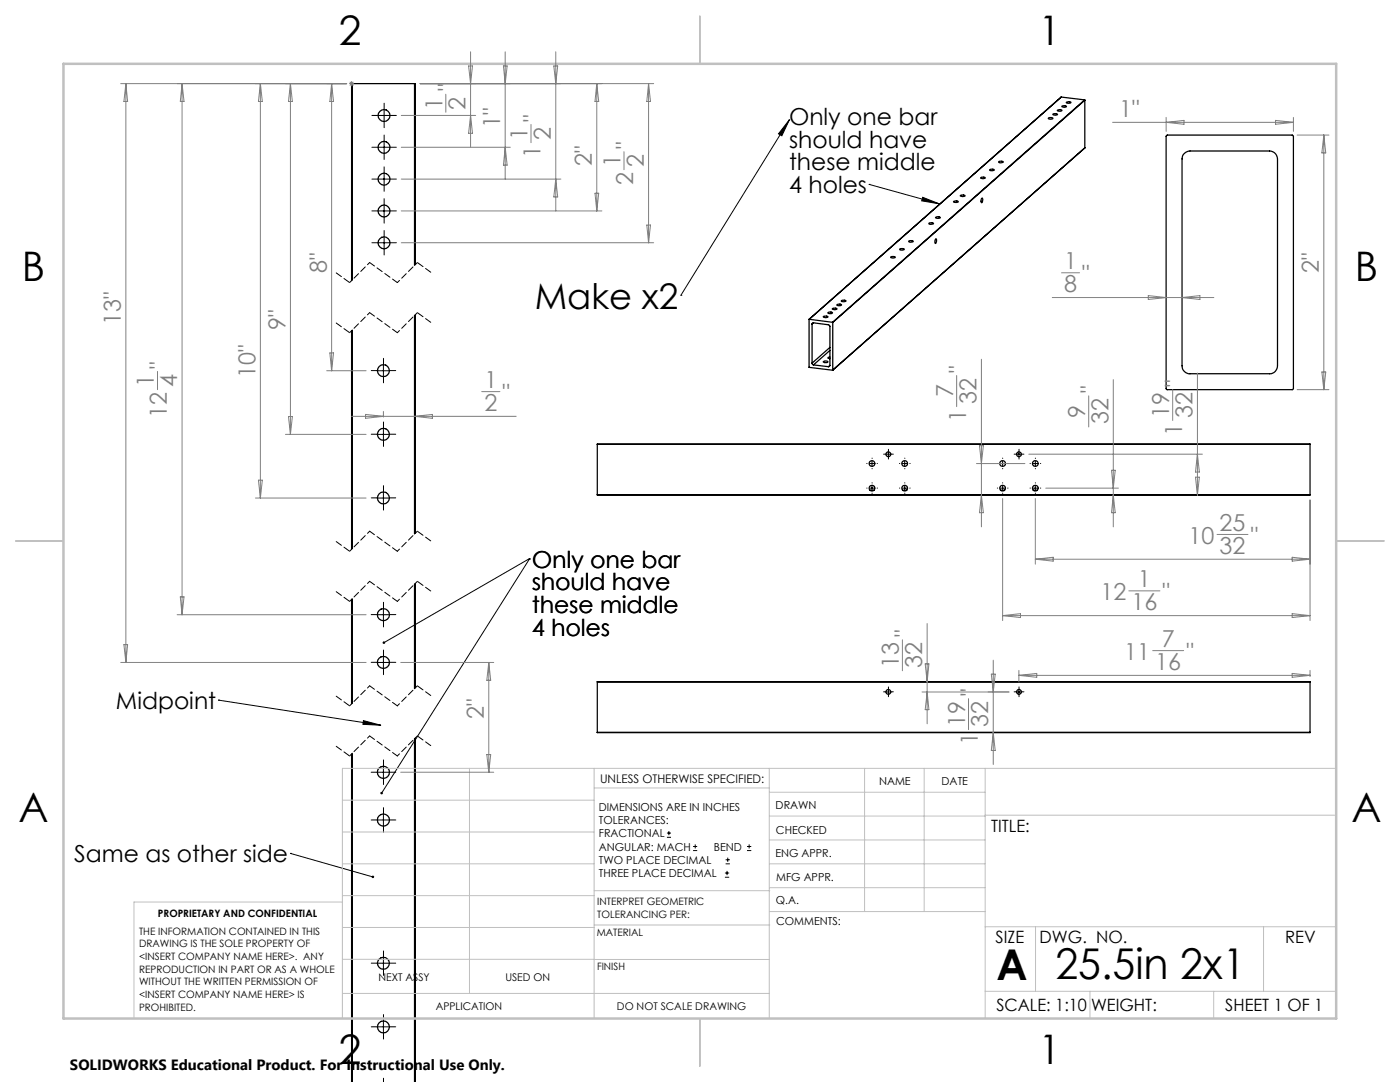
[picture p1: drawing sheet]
<svg xmlns="http://www.w3.org/2000/svg" width="279mm" height="216mm" viewBox="0 0 279 216" stroke-linecap="round" stroke-linejoin="round" font-family="sans-serif">
<g fill="none" stroke="#000" stroke-width=".25">
<path d="M70.3 16.7h-.1v39.3M70.3 16.7v39.2M70.3 16.7h12.4M82.7 16.7h.2v36.1M82.7 16.7v36.3M211.8 19.4h.1M211.8 19.4l-50.3 44.3M211.8 19.4l4.7 .5M216.5 19.9v.1M216.5 19.9l-50.3 44.4M191.6 39.1l.1-.1a.64 .64 0 0 1 .9 .1l-.5 .1zM195.7 35.5a.61 .61 0 0 1 .9 .1 .71 .71 0 0 1-.9-.1z"/>
<path d="M195.9 39.6l.1-.1a.57 .57 0 0 1-.1 1l-.1-.2zM197.5 33.9a.61 .61 0 0 1 .9 .1 .71 .71 0 0 1-.9-.1zM199.3 32.3a.61 .61 0 0 1 .9 .1 .58 .58 0 0 1-.9-.1zM209.2 23.6a.61 .61 0 0 1 .9 .1 .61 .61 0 0 1-.9-.1zM210.1 22.8a.64 .64 0 0 1 .9 .1 .74 .74 0 0 1-.9-.1zM211 22a.61 .61 0 0 1 .9 .1 .61 .61 0 0 1-.9-.1zM211.9 21.2a.64 .64 0 0 1 .9 .1 .74 .74 0 0 1-.9-.1zM212.8 20.4a.71 .71 0 0 1 .9 .1 .61 .61 0 0 1-.9-.1zM216.5 29.5h.1M216.5 29.5l-50.3 44.4M216.5 20l-50.3 44.3M216.5 20v9.5"/>
<path d="M232.8 27.1l.2-.1h24.9l.2 .2v50.4l-.1 .2h-25.1l-.2-.2zM236.4 30.6l.5-.3 .6-.2h15.9a1.63 1.63 0 0 1 1.6 1.6v41.3a1.57 1.57 0 0 1-1.6 1.6h-15.9a1.57 1.57 0 0 1-1.6-1.6v-41.3l.1-.6zM177.7 51.3h.1a.61 .61 0 0 1 .8 .1l-.4 .1zM179.5 49.7h.1a.61 .61 0 0 1 .8 .1l-.4 .1zM181.3 48.2l.1-.1a.61 .61 0 0 1 .8 .1l-.6 .1zM185.3 44.6h.1a.64 .64 0 0 1 .9 .1l-.6 .1zM186.7 43.4a.64 .64 0 0 1 .9 .1 .64 .64 0 0 1-.9-.1zM186.8 47.7v-.1a.78 .78 0 0 1-.1 1l-.1-.5zM190.3 40.2a.74 .74 0 0 1 .9 .1 .64 .64 0 0 1-.9-.1zM70.2 66v43.6M70.3 65.9v43.6M82.7 62.9v43.6"/>
<path d="M82.9 62.8v43.6M162.1 72.5l.2 .3M162.1 64.7v7.8M162.3 64.4l3.1 .4 .2 .2v7.9M162.3 64.4l-.2 .3M162.3 72.8l3 .4M164.3 63.1a.61 .61 0 0 1 .9 .2 .65 .65 0 0 1-.9-.2zM164.3 72.1a.58 .58 0 0 1 .9 .1 .61 .61 0 0 1-.9-.1zM165.2 62.4a.61 .61 0 0 1 .9 .1 .61 .61 0 0 1-.9-.1zM165.6 72.9l-.3 .3M165.6 71.3l-.4 .1 .4 .2M165.6 69.3l-3.5 3.2"/>
<path d="M165.6 69.9l-3.3 2.9M166.1 61.6a.58 .58 0 0 1 .9 .1l-.4 .1zM166.2 64.3l-4.7-.6v9.6l4.7 .6v-9.6M166.2 64.3h.1M167 60.8a.61 .61 0 0 1 .9 .1 .58 .58 0 0 1-.9-.1zM167.9 60a.61 .61 0 0 1 .9 .1 .71 .71 0 0 1-.9-.1zM119.2 98.7h142.2M119.2 88.7h142.2M119.2 88.7v10M173.6 97.8h.8M180.2 97.8h.8M199.7 97.8h.8"/>
<path d="M206.2 97.8h.8M261.4 88.7v10M70.2 119.6v20.8M70.3 119.5v20.8M82.7 116.6v20.8M82.9 116.4v20.9M119.2 136.1h142.2M119.2 136.1v10M261.4 136.1v10M70.2 150.5v65.4M70.3 150.3v65.6M82.7 147.4v68.5"/>
<path d="M82.9 147.3v68.6M119.2 146.1h142.2"/>
<circle cx="76.7" cy="35.8" r="1.19"/>
<circle cx="76.7" cy="29.4" r="1.19"/>
<circle cx="76.7" cy="23.1" r="1.19"/>
<circle cx="76.6" cy="42.1" r="1.19"/>
<circle cx="76.6" cy="48.5" r="1.19"/>
<circle cx="76.5" cy="74" r="1.2"/>
<circle cx="76.5" cy="86.7" r="1.2"/>
<circle cx="76.5" cy="99.4" r="1.2"/>
<circle cx="174" cy="92.5" r=".58"/>
<circle cx="174" cy="97.4" r=".56"/>
<circle cx="177.3" cy="90.6" r=".48"/>
<circle cx="180.5" cy="92.5" r=".58"/>
<circle cx="180.6" cy="97.4" r=".56"/>
<circle cx="200.1" cy="92.5" r=".58"/>
<circle cx="200.1" cy="97.4" r=".57"/>
<circle cx="203.4" cy="90.6" r=".47"/>
<circle cx="206.6" cy="92.5" r=".58"/>
<circle cx="206.6" cy="97.4" r=".57"/>
<circle cx="76.5" cy="132.2" r="1.2"/>
<circle cx="76.5" cy="122.6" r="1.2"/>
<circle cx="177.3" cy="138.1" r=".48"/>
<circle cx="203.4" cy="138.1" r=".47"/>
<circle cx="76.5" cy="154.1" r="1.2"/>
<circle cx="76.5" cy="163.6" r="1.2"/>
<circle cx="76.5" cy="192.2" r="1.2"/>
<circle cx="76.5" cy="204.9" r="1.2"/>
</g>
<g fill="none" stroke="#000" stroke-width=".2">
<path d="M75.4 23h2.5M75.4 35.7h2.5M75.4 29.4h2.5M76.7 21.8v2.5M76.7 28.2v2.5M76.7 34.5v2.5M157.6 23.9l-1.6 3.2-.6-.4zM157.6 23.9l-21.7 35M173.5 36.8l14 3.9M173.5 36.8h.1M184.1 39.4l3.4 1.3-3.6-.6zM75.4 42.1h2.5"/>
<path d="M75.4 48.4h2.5M76.7 40.9v2.5M76.7 47.2v2.5M135.9 58.9h.1M75.3 74h2.5M76.5 72.7v2.5M75.3 99.4h2.5M75.3 86.7h2.5M76.5 85.4v2.5M76.5 98.1v2.5M173.5 92.5h1M173.5 97.4h1"/>
<path d="M174 92v1M174 96.9v1M176.8 90.6h1M177.3 90.1v1.1M180.1 92.5h.9M180.1 97.4h.9M180.6 92v1M180.6 96.9v1M199.6 92.5h1M199.6 97.4h1M200.1 92v1M200.1 96.9v1"/>
<path d="M202.8 90.6h1M203.3 90.1v1.1M206.1 92.5h1M206.1 97.4h1M206.6 92v1M206.6 96.9v1M105.6 111.5h.1M105.6 111.5l-29 16.7M105.7 111.5h.1M105.7 111.5l-29.5 46.8M43.6 139.7h.1M43.6 139.7l32.4 5"/>
<path d="M75.3 132.2h2.5M75.3 122.7h2.5M76.5 121.4v2.5M76.5 130.9v2.5M176.8 138.1h1M177.3 137.5v1.1M202.8 138.1h1M203.3 137.5v1.1M72.5 143.8l3.5 .9-3.6-.2zM75.3 154.1h2.5M76.5 152.9v2.5M58 170.3l16.4 4.7"/>
<path d="M58 170.3h.1M75.3 163.6h2.5M76.5 162.4v2.5M133.1 167.1h.8M133.1 166.2h.8M133.5 165.8v.9M138.3 169.7h.8M138.3 168.9h.8M138.7 168.5v.8M144.7 175h.8M144.7 174.2h.8M144.8 172.4h.9"/>
<path d="M144.8 171.6h.9M145.1 173.8v.8M145.2 171.1v.9M149.1 169.7h.8M149.1 168.9h.8M149.5 168.5v.8M75.3 192.2h2.5M76.5 191v2.5M75.3 204.9h2.5M76.5 203.7v2.5"/>
</g>
<g fill="none" stroke="#808080" stroke-width=".2">
<path d="M24.1 16.7h45.1M25.1 16.7v115.5M25.1 16.7l.4 3.5h-.8zM36.3 16.7l.4 3.5h-.7zM36.3 16.7v106M52 16.7l.4 3.5h-.8zM52 16.7v82.7M58 16.7l.3 3.5h-.7zM58 16.7v70M66.2 16.7l.4 3.5h-.8zM66.2 16.7v57.3M69.7 16.7h1"/>
<path d="M69.8 16.3l.7 .8M70.2 16.2v1M70.5 16.3l-.7 .8M83.9 16.7h46.6M89 18.8v3.6M93.5 13.2h.8l-.4 3.5zM93.9 10.3v19.1M100.5 13.2h.7l-.4 3.5zM100.8 10.3v25.4M110.5 13.2h.8l-.4 3.5zM110.9 10.3v31.8M119.1 16.7l.4 3.5h-.8z"/>
<path d="M119.1 16.7v25.4M129.4 16.7l.4 3.5h-.7zM129.4 16.7v31.7M80.1 23h14.8M80.1 29.4h21.7M80.1 35.7h31.8M93.9 23l.4 3.6h-.8zM100.8 29.4l.4 3.5h-.7zM106 24.8v3.7M110.9 35.7l.4 3.6h-.8zM118.7 38.6h.8l-.4 3.5zM124.5 30.3v3.6"/>
<path d="M222 24.4h36.1M232.7 23.4v2.8M232.7 24.4l3.6-.4v.8zM254.6 24l3.5 .4-3.5 .4zM258.1 23.4v2.8M258.9 27h6.3M264.2 27v50.8M264.2 27l.4 3.5h-.8zM80.1 42.1h40M80.1 48.4h50.4M129.1 44.9h.7l-.4 3.5zM210 59.4h32.3"/>
<path d="M211.8 54.4h3.6M229.2 59l3.5 .4-3.5 .4zM235.9 59.4l3.6-.4v.8zM31.4 74.1v3.7M65.2 74h7.9M65.8 70.4h.8l-.4 3.6zM96.1 78.1h3.7M190.9 74.9v6.2M195.9 71.7v33.4M217.3 79v6.2M222.2 75.7v29.4M234 77.7v6.2"/>
<path d="M239 74.4v24.4M258.9 77.8h6.3M263.8 74.2h.8l-.4 3.6zM51 99.4h22.1M51.6 95.8h.8l-.4 3.6zM57 86.7h16.1M57.6 83.1h.7l-.3 3.6zM70.2 83.1h32.8M73 82.7l3.5 .4-3.5 .4zM76.5 82.1v1.1M82.7 83.1l3.6-.4v.8zM194.9 92.5h9.6"/>
<path d="M195.5 88.9h.8l-.4 3.6zM195.9 98.8l.4 3.5h-.8zM200.1 99.5v24.3M205.3 90.6h34.7M206.6 99.5v13.1M208.7 97.4h14.5M221.8 93.8h.8l-.4 3.6zM222.2 98.8l.4 3.5h-.8zM238.6 95.2h.8l-.4 3.6zM239 90.6l.4 3.6h-.8zM261.4 99.8v24M36 119.1h.7l-.4 3.6z"/>
<path d="M206.6 111.6h54.8M206.6 111.6l3.6-.4v.8zM225.3 117.9h6.2M242.9 106.6h6.2M257.9 111.2l3.5 .4-3.5 .4zM24.1 132.2h49M24.7 128.6h.8l-.4 3.6zM35.3 122.7h37.8M80 132.2h18.5M97.5 132.2v21.9M97.5 132.2l.4 3.5h-.7zM180.1 127.7v6.1"/>
<path d="M184 138.1h17.4M184.6 132.5h.8l-.4 3.5zM185 124.4v20M185 138.1l.4 3.5h-.8zM193.3 139.4v6.2M197.8 134.5h.8l-.4 3.6zM198.2 131.7v20.8M200.1 122.8h61.3M200.1 122.8l3.6-.4v.8zM203.3 133.8v2.3M203.3 134.8h58.1M203.3 134.8l3.6-.4v.7z"/>
<path d="M230 129.8h6.2M257.9 122.4l3.5 .4-3.5 .4zM257.9 134.4l3.5 .4-3.5 .3zM261.4 133.8v1.2M80 154.1h18.5M97.2 150.6h.7l-.4 3.5zM198.2 146.2l.4 3.6h-.8z"/>
</g>
<g fill="none" stroke="#000" stroke-width=".2" stroke-dasharray="15.2 1.3 1.3 1.3">
<path d="M75.4 23h-1.2M75.4 35.7h-1.2M75.4 29.4h-1.2M76.7 21.8v-1.2M76.7 24.3v1.2M76.7 34.5v-1.2M76.7 37v1.2M76.7 28.1v-1.2M76.7 30.6v1.2M77.9 23h1.2M77.9 35.7h1.2M77.9 29.4h1.2"/>
<path d="M75.4 42.1h-1.2M75.4 48.4h-1.2M76.7 40.8v-1.2M76.7 43.3v1.2M76.7 47.2v-1.2M76.7 49.7v1.2M77.9 42.1h1.2M77.9 48.4h1.2M75.3 73.9h-1.2M76.5 72.7v-1.2M76.5 75.2v1.2M77.8 73.9h1.2"/>
<path d="M75.3 99.3h-1.2M75.3 86.6h-1.2M76.5 98.1v-1.2M76.5 85.4v-1.2M76.5 87.9v1.2M77.8 99.3h1.2M77.8 86.6h1.2M173 92.5h.1M173 97.4h.1M174 91.5v-.1M174 93.5h.1M174 96.4v-.1"/>
<path d="M174 98.4v.1M175 92.5h.1M175 97.4h.1M176.8 90.6h-.5M177.3 90.1v-.5M177.3 91.1v.5M177.8 90.6h.5M179.6 92.5h-.1M179.6 97.4h-.1M180.6 91.5v-.1M180.6 93.5h.1M180.6 96.4v-.1"/>
<path d="M180.6 98.4v.1M181.6 92.5h.1M181.6 97.4h.1M199.1 97.4h-.1M199.1 92.5h-.1M200.1 96.4v-.1M200.1 98.4v.1M200.1 91.5v-.1M200.1 93.5h.1M201.1 97.4h.1M201.1 92.5h.1M202.9 90.6h-.5"/>
<path d="M203.4 90.1v-.5M203.4 91.1v.5M203.9 90.6h.4M205.6 97.4h.1M205.6 92.5h.1M206.6 96.4v-.1M206.6 98.4v.1M206.6 91.5v-.1M206.6 93.5h.1M207.6 97.4h.1M207.6 92.5h.1M76.5 100.6v1.2"/>
<path d="M75.3 132.2h-1.2M75.3 122.6h-1.2M76.5 130.9v-1.2M76.5 133.4v1.2M76.5 121.4v-1.2M76.5 123.9v1.2M77.8 132.2h1.2M77.8 122.6h1.2M176.8 138h-.5M177.3 137.5v-.4M177.3 138.5v.5M177.8 138h.5"/>
<path d="M202.9 138h-.5M203.4 137.5v-.4M203.4 138.5v.5M203.9 138h.4M75.3 154.1h-1.2M76.5 152.8v-1.2M76.5 155.3v1.2M77.8 154.1h1.2M75.3 163.6h-1.2M76.5 162.4v-1.2M76.5 164.9v1.2M77.8 163.6h1.2"/>
<path d="M75.3 192.2h-1.2M76.5 190.9v-1.2M76.5 193.4v1.2M77.8 192.2h1.2M75.3 204.9h-1.2M76.5 215.9v-.8M76.5 203.6v-1.2M76.5 206.1v1.2M77.8 204.9h1.2"/>
</g>
<path d="M69.8 56.4l-2.8-2M86.1 54.4l-2.8-2M69.8 66.4l-2.8-2M86.1 64.4l-2.8-2M69.8 120l-2.8-2M69.8 110l-2.8-2M86.1 118l-2.8-2M86.1 108l-2.8-2M86.1 138.8l-2.8-2M69.8 150.8l-2.8-2M69.8 140.8l-2.8-2M86.1 148.8l-2.8-2" fill="none" stroke="#000" stroke-width=".2" stroke-dasharray="1.3 .6" stroke-dashoffset="-.1"/>
<path d="M73.8 52.4l-4 4M83.3 52.4l-4 4M73.8 62.4l-4 4M83.3 62.4l-4 4M73.8 116l-4 4M73.8 106l-4 4M83.3 116l-4 4M83.3 106l-4 4M73.8 136.8l-4 4M83.3 136.8l-4 4M73.8 146.8l-4 4M83.3 146.8l-4 4" fill="none" stroke="#000" stroke-width=".2" stroke-dasharray="1.3 .6" stroke-dashoffset=".7"/>
<path d="M79.3 56.4l-5.5-4M79.3 66.4l-5.5-4M79.3 120l-5.5-4M79.3 110l-5.5-4M79.3 150.8l-5.5-4M79.3 140.8l-5.5-4" fill="none" stroke="#000" stroke-width=".2" stroke-dasharray="1.3 .6" stroke-dashoffset=".1"/>
<g fill="none" stroke="#c0c0c0" stroke-width=".2">
<path d="M68.3 159.7h50.3M93.7 153.3v44.9M118.6 153.3v49.9M118.6 157.2h34.9M153.5 153.3v49.9M153.5 158.1h43.1M172.5 153.3v28.6M184.4 153.3v28.6M196.6 153.3v49.9M266.7 153.3h-198.4v49.9M68.3 178.7h50.3M68.3 172.4h50.3"/>
<path d="M68.3 166h50.3M68.3 180h-41.6v23.2M118.6 177.7h35M153.5 167.6h43.1M153.5 162.8h43.1M153.5 172.4h43.1M153.5 177.1h43.1M196.6 162.7h70.1M68.3 198.2h85.2M68.3 191.4l85.2 .1M68.3 185.1h50.3M118.6 184.6h35"/>
<path d="M153.6 181.9h43M196.6 197.8h70.1M196.6 184.9h70.1M206.7 184.9v12.9M217.5 197.8v5.4M242.2 197.8v5.4M252.2 184.9v12.9"/>
</g>
<path d="M139.7 3.2v9.5M3.1 107.9h9.6M266.7 107.9h9.5M139.7 203.2v9.6" fill="none" stroke="#c0c0c0" stroke-width=".25"/>
<path d="M12.7 12.7h254v190.5h-254z" fill="none" stroke="#c0c0c0" stroke-width=".5"/>
<g fill="#000">
<path d="M157.6 23.9l-1.6 3.2-.6-.4z"/>
<path d="M74.3 174.7a.25 .25 0 0 0-.1 .4 .25 .25 0 0 0 .4-.1h-.2h.2a.25 .25 0 0 0 0-.2 .25 .25 0 0 0-.3-.1zM76.4 128v.4l.2-.2-.2 .2a.26 .26 0 0 0 .3 0 .26 .26 0 0 0 .1-.3 .26 .26 0 0 0-.4-.1zM72.5 143.8l3.5 .9-3.6-.2zM76 158.1v.3l.2-.1-.2 .2a.26 .26 0 0 0 .4-.1 .26 .26 0 0 0-.1-.4 .26 .26 0 0 0-.3 .1zM184.1 39.4l3.4 1.3-3.6-.6z"/>
</g>
<g font-size="8.5">
<text x="198.9" y="195.5">A</text>
<text x="210.6" y="195.4">25.5in 2x1</text>
</g>
<g font-size="8.1">
<text x="67.6" y="8.9">2</text>
<text x="207.3" y="8.9">1</text>
<text x="4.4" y="56.2">B</text>
<text x="270.4" y="56.2">B</text>
<text x="3.7" y="164.1">A</text>
<text x="269.7" y="164.1">A</text>
<text x="67.6" y="212.4">2</text>
<text x="207.3" y="212.4">1</text>
</g>
<text font-size="7.1" x="106.7" y="61.6">Make x2</text>
<g font-size="4.7" fill="#808080">
<text x="88.3" y="21.9" transform="rotate(-90 88.3 21.9)">1</text>
<text x="90.9" y="18.3" transform="rotate(-90 90.9 18.3)">&quot;</text>
<text x="92.9" y="21.9" transform="rotate(-90 92.9 21.9)">2</text>
<text x="223.3" y="23.4">1&quot;</text>
<text x="99.8" y="25.6" transform="rotate(-90 99.8 25.6)">1&quot;</text>
<text x="105.3" y="27.9" transform="rotate(-90 105.3 27.9)">1</text>
<text x="107.9" y="24.3" transform="rotate(-90 107.9 24.3)">&quot;</text>
<text x="109.9" y="27.9" transform="rotate(-90 109.9 27.9)">2</text>
<text x="126.4" y="29.7" transform="rotate(-90 126.4 29.7)">&quot;</text>
<text x="107.9" y="31.5" transform="rotate(-90 107.9 31.5)">1</text>
<text x="118.1" y="33.2" transform="rotate(-90 118.1 33.2)">2&quot;</text>
<text x="123.8" y="33.3" transform="rotate(-90 123.8 33.3)">1</text>
<text x="128.5" y="33.3" transform="rotate(-90 128.5 33.3)">2</text>
<text x="126.4" y="36.9" transform="rotate(-90 126.4 36.9)">2</text>
<text x="212.4" y="53.7">1</text>
<text x="65.2" y="54.4" transform="rotate(-90 65.2 54.4)">8&quot;</text>
<text x="212.4" y="58.3">8</text>
<text x="216" y="56.3">&quot;</text>
<text x="263.2" y="54.5" transform="rotate(-90 263.2 54.5)">2&quot;</text>
<text x="24.1" y="64.9" transform="rotate(-90 24.1 64.9)">13&quot;</text>
<text x="57" y="65.8" transform="rotate(-90 57 65.8)">9&quot;</text>
<text x="30.7" y="77.2" transform="rotate(-90 30.7 77.2)">1</text>
<text x="33.3" y="73.6" transform="rotate(-90 33.3 73.6)">&quot;</text>
<text x="35.4" y="77.2" transform="rotate(-90 35.4 77.2)">4</text>
<text x="51" y="75.3" transform="rotate(-90 51 75.3)">10&quot;</text>
<text x="96.7" y="77.4">1</text>
<text x="192.8" y="74.4" transform="rotate(-90 192.8 74.4)">&quot;</text>
<text x="235.9" y="77.2" transform="rotate(-90 235.9 77.2)">&quot;</text>
<text x="33.3" y="83.4" transform="rotate(-90 33.3 83.4)">12</text>
<text x="96.7" y="82.1">2</text>
<text x="100.3" y="80">&quot;</text>
<text x="190.2" y="79.3" transform="rotate(-90 190.2 79.3)">7</text>
<text x="194.9" y="80.6" transform="rotate(-90 194.9 80.6)">32</text>
<text x="216.6" y="83.4" transform="rotate(-90 216.6 83.4)">9</text>
<text x="219.1" y="78.5" transform="rotate(-90 219.1 78.5)">&quot;</text>
<text x="233.4" y="83.4" transform="rotate(-90 233.4 83.4)">19</text>
<text x="238" y="83.4" transform="rotate(-90 238 83.4)">32</text>
<text x="192.8" y="84.2" transform="rotate(-90 192.8 84.2)">1</text>
<text x="221.2" y="84.7" transform="rotate(-90 221.2 84.7)">32</text>
<text x="235.9" y="87" transform="rotate(-90 235.9 87)">1</text>
<text x="243.4" y="105.9">25</text>
<text x="237.2" y="108.5">10</text>
<text x="243.4" y="110.5">32</text>
<text x="249.6" y="108.5">&quot;</text>
<text x="219.6" y="119.7">12</text>
<text x="227.1" y="117.2">1</text>
<text x="232" y="119.7">&quot;</text>
<text x="225.8" y="121.8">16</text>
<text x="182" y="127.1" transform="rotate(-90 182 127.1)">&quot;</text>
<text x="224.4" y="131.7">11</text>
<text x="231.9" y="129.1">7</text>
<text x="236.8" y="131.7">&quot;</text>
<text x="179.4" y="133.3" transform="rotate(-90 179.4 133.3)">13</text>
<text x="184" y="133.3" transform="rotate(-90 184 133.3)">32</text>
<text x="230.6" y="133.7">16</text>
<text x="96.5" y="143.4" transform="rotate(-90 96.5 143.4)">2&quot;</text>
<text x="195.2" y="138.9" transform="rotate(-90 195.2 138.9)">&quot;</text>
<text x="192.6" y="145.1" transform="rotate(-90 192.6 145.1)">19</text>
<text x="195.2" y="148.7" transform="rotate(-90 195.2 148.7)">1</text>
<text x="197.2" y="145.1" transform="rotate(-90 197.2 145.1)">32</text>
</g>
<g font-size="4.7">
<text x="157.5" y="24.9">Only one bar</text>
<text x="157.5" y="29.5">should have</text>
<text x="157.5" y="34">these middle</text>
<text x="157.5" y="38.5">4 holes</text>
<text x="106.1" y="113.2">Only one bar</text>
<text x="106.1" y="117.8">should have</text>
<text x="106.1" y="122.3">these middle</text>
<text x="106.1" y="126.8">4 holes</text>
<text x="23.1" y="141.4">Midpoint</text>
<text x="14.8" y="172">Same as other side</text>
</g>
<g font-size="3.4">
<text x="197.8" y="166">TITLE:</text>
<text x="198.7" y="188.1">SIZE</text>
<text x="207.5" y="188.1">DWG. NO.</text>
<text x="256.5" y="188.2">REV</text>
<text x="198.8" y="201.7">SCALE: 1:10</text>
<text x="217.7" y="201.8">WEIGHT:</text>
<text x="244.5" y="201.7">SHEET 1 OF 1</text>
</g>
<text font-size="3" x="14" y="213.5">SOLIDWORKS Educational Product. For Instructional Use Only.</text>
<text font-size="2.4" x="119.8" y="156.2">UNLESS OTHERWISE SPECIFIED:</text>
<g font-size="2.2">
<text x="119.5" y="161.8">DIMENSIONS ARE IN INCHES</text>
<text x="154.8" y="161.4">DRAWN</text>
<text x="175.4" y="156.6">NAME</text>
<text x="187.9" y="156.7">DATE</text>
<text x="119.5" y="164.4">TOLERANCES:</text>
<text x="119.5" y="167.1">FRACTIONAL</text>
<text x="154.9" y="166.3">CHECKED</text>
<text x="119.5" y="169.7">ANGULAR: MACH</text>
<text x="119.5" y="172.4">TWO PLACE DECIMAL</text>
<text x="142.5" y="169.7">BEND</text>
<text x="154.8" y="171">ENG APPR.</text>
<text x="119.5" y="175">THREE PLACE DECIMAL</text>
<text x="154.9" y="175.7">MFG APPR.</text>
<text x="154.9" y="180.4">Q.A.</text>
<text x="154.9" y="184.6">COMMENTS:</text>
</g>
<g font-size="2.1">
<text x="75.5" y="195.7">NEXT ASSY</text>
<text x="100.9" y="195.7">USED ON</text>
<text x="86.9" y="201.5">APPLICATION</text>
<text x="123.1" y="201.6">DO NOT SCALE DRAWING</text>
</g>
<g font-size="2">
<text x="31.5" y="182.9">PROPRIETARY AND CONFIDENTIAL</text>
<text x="119.2" y="180.6">INTERPRET GEOMETRIC</text>
<text x="119.2" y="183.1">TOLERANCING PER:</text>
<text x="27.8" y="186.5">THE INFORMATION CONTAINED IN THIS</text>
<text x="27.8" y="189">DRAWING IS THE SOLE PROPERTY OF</text>
<text x="27.8" y="191.6">&lt;INSERT COMPANY NAME HERE&gt;. ANY</text>
<text x="119.1" y="186.7">MATERIAL</text>
<text x="27.8" y="194.1">REPRODUCTION IN PART OR AS A WHOLE</text>
<text x="27.8" y="196.6">WITHOUT THE WRITTEN PERMISSION OF</text>
<text x="119.1" y="193.5">FINISH</text>
<text x="27.8" y="199.1">&lt;INSERT COMPANY NAME HERE&gt; IS</text>
<text x="27.8" y="201.7">PROHIBITED.</text>
</g>
</svg>
